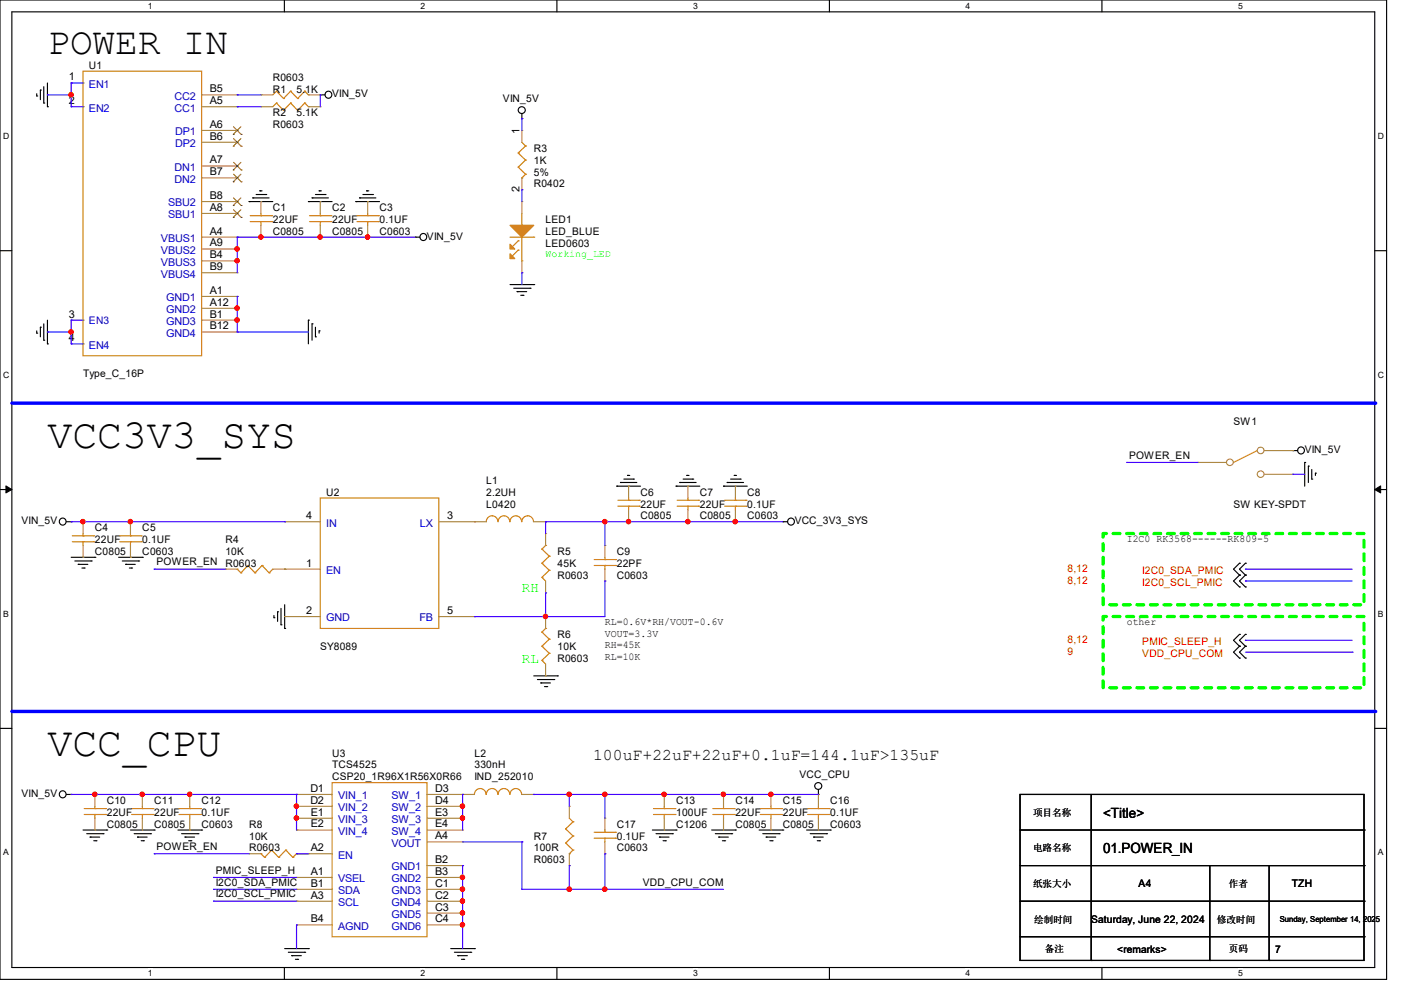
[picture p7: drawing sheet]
<svg xmlns="http://www.w3.org/2000/svg" width="210mm" height="148mm" viewBox="0 0 210 148" stroke-linecap="round" stroke-linejoin="round" font-family="sans-serif">
<path d="M0 0h207.9v146.9h-207.9zM1.8 1.8h204.3v143.3h-204.3z" fill="none" stroke="#000" stroke-width=".17"/>
<g fill="#fff">
<path d="M22.2 .2h.7v1.4h-.7z"/>
<path d="M22.2 145.2h.7v1.4h-.7z"/>
</g>
<path d="M42.6 0v1.8M42.6 145.1v1.8" fill="none" stroke="#000" stroke-width=".17"/>
<g fill="#fff">
<path d="M63 .2h.7v1.4h-.7z"/>
<path d="M63 145.2h.7v1.4h-.7z"/>
</g>
<path d="M83.5 0v1.8M83.5 145.1v1.8" fill="none" stroke="#000" stroke-width=".17"/>
<g fill="#fff">
<path d="M103.9 .2h.7v1.4h-.7z"/>
<path d="M103.9 145.2h.7v1.4h-.7z"/>
</g>
<path d="M124.3 0v1.8M124.3 145.1v1.8" fill="none" stroke="#000" stroke-width=".17"/>
<g fill="#fff">
<path d="M144.7 .2h.7v1.4h-.7z"/>
<path d="M144.7 145.2h.7v1.4h-.7z"/>
</g>
<path d="M165.2 0v1.8M165.2 145.1v1.8" fill="none" stroke="#000" stroke-width=".17"/>
<g fill="#fff">
<path d="M185.6 .2h.7v1.4h-.7z"/>
<path d="M185.6 145.2h.7v1.4h-.7z"/>
<path d="M.5 19.7h.9v1.4h-.9z"/>
<path d="M206.5 19.7h.9v1.4h-.9z"/>
<path d="M.5 55.5h.9v1.4h-.9z"/>
<path d="M206.5 55.5h.9v1.4h-.9z"/>
</g>
<path d="M0 37.6h1.8M206.1 37.6h1.8" fill="none" stroke="#000" stroke-width=".17"/>
<g fill="#fff">
<path d="M.5 91.3h.8v1.4h-.8z"/>
<path d="M206.5 91.3h.8v1.4h-.8z"/>
</g>
<path d="M0 73.4h1.8M206.1 73.4h1.8" fill="none" stroke="#000" stroke-width=".17"/>
<path d="M.9 72.9l.9 .5-.9 .5zM206.1 73.4l.9-.5v1z" fill="#000" stroke="#000" stroke-width=".15"/>
<g fill="#fff">
<path d="M.5 127.1h.8v1.4h-.8z"/>
<path d="M206.5 127.1h.8v1.4h-.8z"/>
</g>
<path d="M0 109.2h1.8M206.1 109.2h1.8" fill="none" stroke="#000" stroke-width=".17"/>
<path d="M1.8 106.7h204.3" fill="none" stroke="#00f" stroke-width=".51"/>
<circle cx="206.1" cy="106.7" r=".25" fill="#00f"/>
<path d="M1.8 60.5h204.3" fill="none" stroke="#00f" stroke-width=".51"/>
<circle cx="206.1" cy="60.5" r=".25" fill="#00f"/>
<path d="M165.4 80h39.1v10.7h-39.1zM165.4 92.5h39.1v10.6h-39.1z" fill="none" stroke="#0f0" stroke-width=".51" stroke-dasharray="1 1"/>
<g fill="none" stroke="#000" stroke-width=".17">
<path d="M5.5 14.4h.1M5.5 14.1v.3M6.1 13.5h.1M6.1 13.5v1.4M6.6 15.5h.1M6.6 13v2.5M7.1 16h.1M7.1 12.4v3.6M48 14.2h.1M48 14.2h.7M78.2 17.8h.1M78.2 17.1v.7"/>
<path d="M37.3 30.2h.1M37.3 30.2h3.6M37.9 29.7h.1M37.9 29.7h2.4M38.4 29.2h1.4M38.9 28.6h.1M38.9 28.6h.4M39.8 29.2h.1M46.2 30.2h.1M46.2 30.2h3.6M46.8 29.7h.1M46.8 29.7h2.4"/>
<path d="M47.3 29.2h1.4M47.8 28.6h.1M47.8 28.6h.4M48.7 29.2h.1M53.3 30.2h.1M53.3 30.2h3.6M53.9 29.7h.1M53.9 29.7h2.4M54.4 29.2h1.4M54.9 28.6h.1M54.9 28.6h.4M55.8 29.2h.1"/>
<path d="M62.2 35.6h.1M62.2 35.6h.7M5.5 50h.1M5.5 49.6v.4M6.1 49.1h.1M6.1 49.1v1.4M6.6 51h.1M6.6 48.6v2.4M7.1 51.6h.1M7.1 48v3.6M46.2 48h.1M46.2 48v3.6"/>
<path d="M46.8 48.6h.1M46.8 48.6v2.4M47.3 50.5h.1M47.3 49.1v1.4M47.8 49.6h.1M47.8 49.6v.4M76.5 42.7h3.5M77 43.2h2.5M77.5 43.7h.1M77.5 43.7h1.5M78.1 44.3h.3M78.4 44.3h.1"/>
<path d="M79.5 43.2h.1M80 42.7h.1M9.9 78.2h.8M10.7 78.2h.1M92.5 72.9h.1M92.5 72.9h3.5M93 72.3h.1M93 72.3h2.5M93.5 71.8h1.5M94.1 71.3h.1M94.1 71.3h.3M95 71.8h.1"/>
<path d="M101.3 72.9h.1M101.3 72.9h3.6M101.9 72.3h.1M101.9 72.3h2.5M102.4 71.8h1.4M103 71.3h.1M103 71.3h.3M103.8 71.8h.1M108.5 72.9h.1M108.5 72.9h3.5M109 72.3h.1M109 72.3h2.5"/>
<path d="M109.5 71.8h1.5M110.1 71.3h.1M110.1 71.3h.3M111 71.8h.1M117.3 78.2h.1M117.3 78.2h.8M193.8 67.6h.1M193.8 67.6h.7M195.6 69.3h.1M195.6 69.3v3.6M196.1 69.9h.1M196.1 69.9v2.4"/>
<path d="M196.6 71.8h.1M196.6 70.4v1.4M197.2 71h.1M197.2 71v.3M10.7 83.6h3.5M11.2 84.1h2.5M11.7 84.6h.1M11.7 84.6h1.5M12.3 85.2h.3M12.6 85.2h.1M13.7 84.1h.1M14.2 83.6h.1"/>
<path d="M17.8 83.6h3.5M18.3 84.1h2.5M18.8 84.6h.1M18.8 84.6h1.5M19.4 85.2h.3M19.7 85.2h.1M20.8 84.1h.1M21.3 83.6h.1M41.1 92.6h.1M41.1 92.3v.3M41.6 91.7h.1M41.6 91.7v1.5"/>
<path d="M42.1 93.7h.1M42.1 91.2v2.5M42.7 94.2h.1M42.7 90.7v3.5M185.8 95.1h.1M185.8 96.9h.1M185.8 84.5h.1M185.8 86.2h.1M185.8 88h.1M185.8 98.7h.1M185.8 95.1l-.9 .9 .9 .9M185.8 84.5l-.9 .8 .9 .9"/>
<path d="M185.8 86.2l-.9 .9 .9 .9M185.8 96.9l-.9 .9 .9 .9M186.7 95.1h.1M186.7 96.9h.1M186.7 84.5h.1M186.7 86.2h.1M186.7 88h.1M186.7 98.7h.1M186.7 95.1l-.9 .9 .9 .9M186.7 84.5l-.9 .8 .9 .9M186.7 86.2l-.9 .9 .9 .9M186.7 96.9l-.9 .9 .9 .9"/>
<path d="M9.9 119.1h.8M10.7 119.1h.1M80 101.3h3.6M80.6 101.9h2.4M81.1 102.4h.1M81.1 102.4h1.4M81.6 103h.4M82 103h.1M83 101.9h.1M83.6 101.3h.1M122.7 119.1h.1M122.7 118.4v.7"/>
<path d="M152.9 119.1h51.6v24.9h-51.6zM163.6 119.1v24.9M12.4 124.5h3.6M13 125h2.5M13.5 125.5h.1M13.5 125.5h1.4M14.1 126.1h.3M14.4 126.1h.1M15.5 125h.1M16 124.5h.1M19.6 124.5h3.5M20.1 125h2.5"/>
<path d="M20.6 125.5h.1M20.6 125.5h1.5M21.2 126.1h.3M21.5 126.1h.1M22.6 125h.1M23.1 124.5h.1M26.7 124.5h3.5M27.2 125h2.5M27.7 125.5h.1M27.7 125.5h1.5M28.3 126.1h.3M28.6 126.1h.1"/>
<path d="M29.7 125h.1M30.2 124.5h.1M97.8 124.5h3.5M98.3 125h2.5M98.8 125.5h.1M98.8 125.5h1.5M99.4 126.1h.3M99.7 126.1h.1M100.8 125h.1M101.3 124.5h.1M106.7 124.5h3.5M107.2 125h2.5"/>
<path d="M107.7 125.5h.1M107.7 125.5h1.5M108.3 126.1h.3M108.6 126.1h.1M109.7 125h.1M110.2 124.5h.1M113.8 124.5h3.5M114.3 125h2.5M114.9 125.5h.1M114.9 125.5h1.4M115.4 126.1h.3M115.7 126.1h.1"/>
<path d="M116.8 125h.1M117.3 124.5h.1M120.9 124.5h3.6M121.5 125h2.4M122 125.5h.1M122 125.5h1.4M122.5 126.1h.4M122.9 126.1h.1M123.9 125h.1M124.5 124.5h.1M152.9 124.5h51.6M152.9 135.1h51.6"/>
<path d="M152.9 129.8h51.6M181.4 129.8v14.2M190.2 129.8v14.2M204.5 135.1h.1M204.5 129.8h.1M204.5 124.5h.1M42.7 142.2h3.5M43.2 142.8h2.5M43.7 143.3h.1M43.7 143.3h1.5M44.3 143.8h.3M44.6 143.8h.1"/>
<path d="M45.7 142.8h.1M46.2 142.2h.1M67.6 142.2h3.5M68.1 142.8h2.5M68.6 143.3h.1M68.6 143.3h1.5M69.2 143.8h.3M69.5 143.8h.1M70.6 142.8h.1M71.1 142.2h.1M152.9 140.5h51.6M163.6 144h.1"/>
<path d="M181.4 144h.1M190.2 144h.1M204.5 140.5h.1"/>
<circle cx="49.2" cy="14.2" r=".52"/>
<circle cx="78.2" cy="16.5" r=".52"/>
<circle cx="63.4" cy="35.5" r=".52"/>
<circle cx="9.4" cy="78.2" r=".52"/>
<circle cx="118.6" cy="78.2" r=".52"/>
<circle cx="195" cy="67.5" r=".52"/>
<circle cx="9.4" cy="119.1" r=".52"/>
<circle cx="122.7" cy="117.9" r=".52"/>
</g>
<g fill="none" stroke="#cc8006" stroke-width=".17">
<path d="M12.4 10.7h17.8v42.6h-17.8zM41.4 15.5h.1M41.4 13.7h.1M41.4 15.5l-.5 .5M41.4 15.5l1.1 1.1M41.4 13.7l-.5 .5M41.4 13.7l1.1 1.1M42.5 16.6h.1M42.5 14.8h.1M43.6 15.5h.1M43.6 13.7h.1M43.6 15.5l-1.1 1.1"/>
<path d="M43.6 15.5l1 1.1M43.6 13.7l-1.1 1.1M43.6 13.7l1 1.1M44.6 16.6h.1M44.6 14.8h.1M45.7 15.5h.1M45.7 13.7h.1M45.7 15.5l-1.1 1.1M45.7 15.5l.5 .5M45.7 13.7l-1.1 1.1M45.7 13.7l.5 .5M46.2 16h.1"/>
<path d="M46.2 14.2h.1M37.5 33.2h3.2M37.5 32.3h3.2M39.1 32.3h.1M39.1 33.2h.1M39.1 32v.3M39.1 33.2v.6M40.7 33.2h.1M40.7 32.3h.1M46.4 33.2h3.2M46.4 32.3h3.2M48 32.3h.1"/>
<path d="M48 33.2h.1M48 32v.3M48 33.2v.6M49.6 33.2h.1M49.6 32.3h.1M76.5 35.6h3.5M77.7 22.9h.1M77.7 25.1h.1M77.7 36.1h.1M77.7 37.5h.1M77.7 22.9l1.1 1.1M77.7 25.1l1.1 1"/>
<path d="M77.7 36.1l-.9 .9M77.7 37.5l-.9 .9M78.2 26.7h.1M78.2 33.8h.1M78.2 39.1h.1M78.2 21.3l.6 .6M78.2 32v1.8M78.2 35.6v3.5M78.8 21.9h.1M78.8 24h.1M78.8 26.1h.1M78.8 21.9l-1.1 1"/>
<path d="M78.8 24l-1.1 1.1M78.8 26.1l-.6 .6M80 35.6h.1M48 74.7h17.8v19.5h-17.8zM74.6 78.2a.87 .87 0 0 0-.8-.9 .87 .87 0 0 0-.9 .9M76.4 78.2a.87 .87 0 0 0-.9-.9 .87 .87 0 0 0-.8 .9M78.2 78.2a.87 .87 0 0 0-.9-.9 .87 .87 0 0 0-.8 .9M80 78.2a.87 .87 0 0 0-.9-.9 .87 .87 0 0 0-.9 .9M92.6 75.9h3.2M92.6 75h3.2M94.2 75h.1M94.2 75.9h.1"/>
<path d="M94.2 74.7v.3M94.2 75.9v.6M95.8 75.9h.1M95.8 75h.1M101.5 75.9h3.2M101.5 75h3.2M103.1 75h.1M103.1 75.9h.1M103.1 74.7v.3M103.1 75.9v.6M104.7 75.9h.1M104.7 75h.1"/>
<path d="M108.6 75.9h3.2M108.6 75h3.2M110.2 75h.1M110.2 75.9h.1M110.2 74.7v.3M110.2 75.9v.6M111.8 75.9h.1M111.8 75h.1M188.5 67.6h.1M188.5 67.6l-3.6 1.7M10.8 81.2h3.3M10.8 80.3h3.3"/>
<path d="M12.4 80.3h.1M12.4 81.2h.1M12.4 80v.3M12.4 81.2v.6M14.1 81.2h.1M14.1 80.3h.1M17.9 81.2h3.3M17.9 80.3h3.3M19.6 80.3h.1M19.6 81.2h.1M19.6 80v.3M19.6 81.2v.6"/>
<path d="M21.2 81.2h.1M21.2 80.3h.1M35.6 85.3h.1M35.6 85.3l.5 .6M36.1 85.9h.1M37.2 84.8h.1M37.2 84.8l1 1.1M37.2 84.8l-1.1 1.1M38.2 85.9h.1M39.3 84.8h.1M39.3 84.8l1 1.1M39.3 84.8l-1.1 1.1"/>
<path d="M40.3 85.9h.1M40.9 85.3l-.6 .6M81.2 86.6h.1M81.2 84.5h.1M81.2 82.3h.1M81.2 99h.1M81.2 96.9h.1M81.2 94.8h.1M81.2 86.6l.6 .5M81.2 84.5l1.1 1M81.2 82.3l1.1 1.1M81.2 99l.6 .6"/>
<path d="M81.2 96.9l1.1 1.1M81.2 94.8l1.1 1M81.8 81.8h.1M81.8 94.2h.1M81.8 81.8l-.6 .5M81.8 94.2l-.6 .6M82.3 85.5h.1M82.3 83.4h.1M82.3 98h.1M82.3 95.8h.1M82.3 85.5l-1.1 1.1M82.3 83.4l-1.1 1.1"/>
<path d="M82.3 98l-1.1 1M82.3 95.8l-1.1 1.1M89.1 84.8h3.2M89.1 83.9h3.2M90.7 83.9h.1M90.7 84.8h.1M90.7 83.6v.3M90.7 84.8v.5M92.3 84.8h.1M92.3 83.9h.1M49.8 117.3h14.2v23.2h-14.2zM72.9 119.1a.87 .87 0 0 0-.9-.9 .87 .87 0 0 0-.9 .9"/>
<path d="M74.6 119.1a.87 .87 0 0 0-.8-.9 .87 .87 0 0 0-.9 .9M76.4 119.1a.87 .87 0 0 0-.9-.9 .87 .87 0 0 0-.8 .9M78.2 119.1a.87 .87 0 0 0-.9-.9 .87 .87 0 0 0-.8 .9M12.6 122.1h3.2M12.6 121.2h3.2M14.2 121.2h.1M14.2 122.1h.1M14.2 120.9v.3M14.2 122.1v.6M15.8 122.1h.1M15.8 121.2h.1M19.7 122.1h3.2"/>
<path d="M19.7 121.2h3.2M21.3 121.2h.1M21.3 122.1h.1M21.3 120.9v.3M21.3 122.1v.6M22.9 122.1h.1M22.9 121.2h.1M26.8 122.1h3.3M26.8 121.2h3.3M28.4 121.2h.1M28.4 122.1h.1M28.4 120.9v.3"/>
<path d="M28.4 122.1v.6M30.1 122.1h.1M30.1 121.2h.1M39.1 128h.1M39.1 128l.6 .6M39.7 128.6h.1M40.7 127.5h.1M40.7 127.5l1.1 1.1M40.7 127.5l-1 1.1M41.8 128.6h.1M42.8 127.5h.1M42.8 127.5l1.1 1.1"/>
<path d="M42.8 127.5l-1 1.1M43.9 128.6h.1M44.4 128l-.5 .6M84.8 124.3h.1M84.8 126.4h.1M84.8 124.3l1.1 1M84.8 126.4l1.1 1.1M85.3 128h.1M85.3 122.7l.6 .5M85.9 123.2h.1M85.9 125.3h.1M85.9 127.5h.1"/>
<path d="M85.9 123.2l-1.1 1.1M85.9 125.3l-1.1 1.1M85.9 127.5l-.6 .5M98 122.1h3.2M98 121.2h3.2M99.6 121.2h.1M99.6 122.1h.1M99.6 120.9v.3M99.6 122.1v.6M101.2 122.1h.1M101.2 121.2h.1M114 122.1h3.2"/>
<path d="M114 121.2h3.2M115.6 121.2h.1M115.6 122.1h.1M115.6 120.9v.3M115.6 122.1v.6M117.2 122.1h.1M117.2 121.2h.1M121.1 122.1h3.2M121.1 121.2h3.2M122.7 121.2h.1M122.7 122.1h.1M122.7 120.9v.3"/>
<path d="M122.7 122.1v.6M124.3 122.1h.1M124.3 121.2h.1"/>
</g>
<g fill="none" stroke="#a84" stroke-width=".17">
<path d="M12.4 12.4h.1M12.4 16h.1M30.2 16h5.4M30.2 19.6h5.4M30.2 14.2h5.4M35.6 16h.1M35.6 19.6h.1M35.6 14.2h.1M39.1 16h.1M39.1 14.2h.1M39.1 16h1.8M39.1 14.2h1.8"/>
<path d="M46.2 16h1.8M46.2 14.2h1.8M48 16h.1M48 14.2h.1M78.2 19.6h.1M78.2 19.6v1.7M30.2 35.6h5.4M30.2 24.9h5.4M30.2 32h5.4M30.2 37.3h5.4M30.2 39.1h5.4M30.2 21.3h5.4"/>
<path d="M30.2 26.7h5.4M30.2 30.2h5.4M35.6 35.6h.1M35.6 24.9h.1M35.6 32h.1M35.6 37.3h.1M35.6 39.1h.1M35.6 21.3h.1M35.6 26.7h.1M35.6 30.2h.1M39.1 30.2h.1M39.1 35.6h.1"/>
<path d="M39.1 30.2v1.8M39.1 33.8v1.8M48 30.2h.1M48 35.6h.1M48 30.2v1.8M48 33.8v1.8M78.2 28.4h.1M78.2 30.2h.1M78.2 26.7v1.7M78.2 30.2v1.8M78.2 39.1v1.8M12.4 48h.1"/>
<path d="M12.4 51.6h.1M30.2 44.4h5.4M30.2 46.2h5.4M30.2 48h5.4M30.2 40.9h5.4M30.2 49.8h5.4M35.6 44.4h.1M35.6 46.2h.1M35.6 48h.1M35.6 40.9h.1M35.6 49.8h.1M78.2 40.9h.1"/>
<path d="M12.4 78.2h.1M12.4 78.2v1.8M19.6 78.2h.1M19.6 78.2v1.8M42.7 78.2h.1M42.7 78.2h5.3M65.8 78.2h7.1M71.1 78.2h.1M80 78.2h1.8M81.8 78.2h.1M94.2 72.9h.1M94.2 78.2h.1"/>
<path d="M94.2 72.9v1.8M94.2 76.5v1.7M103.1 72.9h.1M103.1 78.2h.1M103.1 72.9v1.8M103.1 76.5v1.7M110.2 72.9h.1M110.2 78.2h.1M110.2 72.9v1.8M110.2 76.5v1.7M12.4 83.6h.1M12.4 81.8v1.8"/>
<path d="M19.6 83.6h.1M19.6 81.8v1.8M33.8 85.3h.1M33.8 85.3h1.8M40.9 85.3h7.1M42.7 85.3h.1M42.7 92.5h.1M42.7 92.5h5.3M65.8 92.5h5.3M71.1 92.5h.1M81.8 88.9h.1M81.8 80h.1"/>
<path d="M81.8 92.5h.1M81.8 80v1.8M81.8 87.1v1.8M81.8 92.5v1.7M81.8 99.6v1.7M90.7 81.8h.1M90.7 87.1h.1M90.7 81.8v1.8M90.7 85.3v1.8M14.2 119.1h.1M14.2 119.1v1.8M21.3 119.1h.1"/>
<path d="M21.3 119.1v1.8M28.4 119.1h.1M28.4 119.1v1.8M44.4 119.1h.1M44.4 119.1h5.4M64 119.1h7.1M69.3 119.1h.1M78.2 119.1h1.8M80 119.1h.1M81.8 101.3h.1M99.6 119.1h.1M99.6 119.1v1.8"/>
<path d="M115.6 119.1h.1M115.6 119.1v1.8M122.7 119.1h.1M122.7 119.1v1.8M14.2 124.5h.1M14.2 122.7v1.8M21.3 124.5h.1M21.3 122.7v1.8M28.4 124.5h.1M28.4 122.7v1.8M37.3 128h.1M37.3 128h1.8"/>
<path d="M44.4 120.9h.1M44.4 122.7h.1M44.4 124.5h.1M44.4 131.6h.1M44.4 128h.1M44.4 133.3h.1M44.4 138.7h.1M44.4 135.1h.1M44.4 120.9h5.4M44.4 122.7h5.4M44.4 124.5h5.4M44.4 131.6h5.4"/>
<path d="M44.4 133.3h5.4M44.4 135.1h5.4M44.4 138.7h5.4M44.4 128h5.4M46.2 128h.1M64 120.9h5.3M64 122.7h5.3M64 124.5h5.3M64 129.8h5.3M64 131.6h5.3M64 133.3h5.3M64 135.1h5.3"/>
<path d="M64 136.9h5.3M64 138.7h5.3M64 126.2h5.3M69.3 120.9h.1M69.3 122.7h.1M69.3 124.5h.1M69.3 129.8h.1M69.3 131.6h.1M69.3 133.3h.1M69.3 135.1h.1M69.3 136.9h.1M69.3 138.7h.1"/>
<path d="M69.3 126.2h.1M85.3 120.9h.1M85.3 129.8h.1M85.3 120.9v1.8M85.3 128v1.8M99.6 124.5h.1M99.6 122.7v1.8M115.6 124.5h.1M115.6 122.7v1.8M122.7 124.5h.1M122.7 122.7v1.8"/>
</g>
<g fill="none" stroke="#804000" stroke-width=".15">
<path d="M35 19l1.2 1.2M36.1 19l-1.1 1.2M35 20.2h.1M35 25.5h.1M35 32.6h.1M35 21.9h.1M35 27.3h.1M35 30.8h.1M35 24.3l1.2 1.2M35 31.5l1.2 1.1M35 20.8l1.2 1.1M35 26.1l1.2 1.2"/>
<path d="M35 29.7l1.2 1.1M36.1 24.3l-1.1 1.2M36.1 31.5l-1.1 1.1M36.1 20.8l-1.1 1.1M36.1 26.1l-1.1 1.2M36.1 29.7l-1.1 1.1M36.2 20.2h.1M36.2 25.5h.1M36.2 32.6h.1M36.2 21.9h.1M36.2 27.3h.1M36.2 30.8h.1"/>
</g>
<g fill="#cc8006" stroke="#cc8006" stroke-width=".17">
<path d="M76.5 33.8h3.5l-1.8 1.8z"/>
<path d="M76.5 36.6l.7 .7h-.7z"/>
<path d="M76.5 38.1l.7 .7h-.7z"/>
</g>
<circle cx="184.4" cy="69.3" r=".5" fill="#fff" stroke="#a84" stroke-width=".17"/>
<path d="M179.6 69.3h.1M179.6 69.3h4.3" fill="none" stroke="#a84" stroke-width=".17"/>
<circle cx="189" cy="67.5" r=".5" fill="#fff" stroke="#a84" stroke-width=".17"/>
<path d="M189.5 67.6h4.3M193.8 67.6h.1" fill="none" stroke="#a84" stroke-width=".17"/>
<circle cx="189" cy="71.1" r=".5" fill="#fff" stroke="#a84" stroke-width=".17"/>
<g fill="none" stroke="#a84" stroke-width=".17">
<path d="M55.1 30.2h.1M55.1 35.6h.1M55.1 30.2v1.8M55.1 33.8v1.8M189.5 71.1h4.3M193.8 71.1h.1M108.5 119.1h.1M108.5 119.1v1.8M90.7 122.7h.1M90.7 128h.1M90.7 122.7v1.8M90.7 126.2v1.8"/>
<path d="M108.5 124.5h.1M108.5 122.7v1.8"/>
</g>
<g fill="none" stroke="#cc8006" stroke-width=".17">
<path d="M53.5 33.2h3.2M53.5 32.3h3.2M55.1 32.3h.1M55.1 33.2h.1M55.1 32v.3M55.1 33.2v.6M56.7 33.2h.1M56.7 32.3h.1M89.1 125.7h3.2M89.1 124.8h3.2M90.7 124.8h.1M90.7 125.7h.1"/>
<path d="M90.7 124.5v.3M90.7 125.7v.5M92.3 125.7h.1M92.3 124.8h.1M106.8 122.1h3.3M106.8 121.2h3.3M108.5 121.2h.1M108.5 122.1h.1M108.5 120.9v.3M108.5 122.1v.6M110.1 122.1h.1M110.1 121.2h.1"/>
</g>
<g fill="none" stroke="#4200ff" stroke-width=".17">
<path d="M7.1 14.2h.1M7.1 14.2h3.6M10.7 12.4h.1M10.7 16h.1M10.7 14.2h.1M10.7 12.4h1.7M10.7 12.4v3.6M10.7 16h1.7M35.6 14.2h.1M35.6 16h.1M35.6 16h3.5M35.6 14.2h3.5"/>
<path d="M48 14.2h.1M48 14.2v1.8M78.2 17.8h.1M78.2 17.8v1.8M35.6 35.6h.1M35.6 37.3h.1M35.6 39.1h.1M35.6 35.6v5.3M35.6 35.6h26.6M39.1 35.6h.1M48 35.6h.1M55.1 35.6h.1"/>
<path d="M78.2 28.4h.1M78.2 28.4v1.8M7.1 49.8h.1M7.1 49.8h3.6M10.7 48h.1M10.7 51.6h.1M10.7 49.8h.1M10.7 48v3.6M10.7 48h1.7M10.7 51.6h1.7M35.6 44.4h.1M35.6 49.8h.1"/>
<path d="M35.6 46.2h.1M35.6 48h.1M35.6 44.4v5.4M35.6 49.8h10.6M78.2 40.9h.1M78.2 40.9v1.8M10.7 78.2h.1M10.7 78.2h32M12.4 78.2h.1M42.7 78.2h.1M81.8 78.2h.1M81.8 78.2h35.5"/>
<path d="M81.8 78.2v1.8M90.7 78.2h.1M90.7 78.2v3.6M94.2 78.2h.1M103.1 78.2h.1M110.2 78.2h.1M168.9 69.3h.1M168.9 69.3h10.7M193.8 71.1h.1M193.8 71.1h1.8M23.1 85.3h.1M23.1 85.3h10.7"/>
<path d="M71.1 92.5h.1M81.8 88.9h.1M81.8 92.5h.1M81.8 88.9v3.6M90.7 87.1h.1M90.7 87.1v5.4h-19.6M186.7 96h.1M186.7 85.3h.1M186.7 87.1h.1M186.7 85.3h16M186.7 96h16M186.7 87.1h16"/>
<path d="M186.7 97.8h16M202.7 97.8h.1M10.7 119.1h.1M10.7 119.1h33.7M14.2 119.1h.1M21.3 119.1h.1M44.4 119.1h.1M44.4 119.1v5.4M69.3 119.1h.1M69.3 119.1v5.4M80 119.1h.1M80 119.1h42.7"/>
<path d="M85.3 119.1h.1M85.3 119.1v1.8M90.7 119.1h.1M90.7 119.1v3.6M99.6 119.1h.1M108.5 119.1h.1M115.6 119.1h.1M23.1 128h.1M23.1 128h14.2M32 131.6h.1M32 133.3h.1M32 135.1h.1"/>
<path d="M32 133.3h12.4M32 131.6h12.4M32 135.1h12.4M44.4 120.9h.1M44.4 122.7h.1M44.4 128h.1M44.4 138.7h.1M44.4 138.7v3.5M44.4 128h1.8M69.3 120.9h.1M69.3 122.7h.1M69.3 129.8h.1"/>
<path d="M69.3 131.6h.1M69.3 133.3h.1M69.3 135.1h.1M69.3 136.9h.1M69.3 138.7h.1M69.3 129.8v12.4M69.3 126.2h8.9M78.2 126.2h.1M78.2 133.3h.1M78.2 133.3h30.3M78.2 126.2v7.1M85.3 129.8h.1"/>
<path d="M85.3 133.3h.1M85.3 129.8v3.5M90.7 128h.1M90.7 133.3h.1M90.7 128v5.3"/>
</g>
<g fill="#f00" stroke="#f00" stroke-width=".17">
<circle cx="35.5" cy="48" r=".32"/>
<circle cx="35.5" cy="46.2" r=".32"/>
<circle cx="10.6" cy="49.8" r=".32"/>
<circle cx="10.6" cy="14.2" r=".32"/>
<circle cx="35.5" cy="39.1" r=".32"/>
<circle cx="35.5" cy="37.3" r=".32"/>
<circle cx="39.1" cy="35.5" r=".32"/>
<circle cx="55.1" cy="35.5" r=".32"/>
<circle cx="48" cy="35.5" r=".32"/>
<circle cx="12.4" cy="78.2" r=".32"/>
<circle cx="19.5" cy="78.2" r=".32"/>
<circle cx="81.8" cy="92.4" r=".32"/>
<circle cx="90.7" cy="78.2" r=".32"/>
<circle cx="94.2" cy="78.2" r=".32"/>
<circle cx="110.2" cy="78.2" r=".32"/>
<circle cx="103.1" cy="78.2" r=".32"/>
<circle cx="44.4" cy="122.7" r=".32"/>
<circle cx="44.4" cy="120.9" r=".32"/>
<circle cx="69.3" cy="120.9" r=".32"/>
<circle cx="69.3" cy="122.7" r=".32"/>
<circle cx="69.3" cy="131.6" r=".32"/>
<circle cx="69.3" cy="133.3" r=".32"/>
<circle cx="69.3" cy="135.1" r=".32"/>
<circle cx="69.3" cy="136.9" r=".32"/>
<circle cx="14.2" cy="119.1" r=".32"/>
<circle cx="28.4" cy="119.1" r=".32"/>
<circle cx="21.3" cy="119.1" r=".32"/>
<circle cx="69.3" cy="138.7" r=".32"/>
<circle cx="108.4" cy="119.1" r=".32"/>
<circle cx="99.5" cy="119.1" r=".32"/>
<circle cx="115.5" cy="119.1" r=".32"/>
<circle cx="90.7" cy="133.3" r=".32"/>
<circle cx="85.3" cy="133.3" r=".32"/>
<circle cx="85.3" cy="119.1" r=".32"/>
<circle cx="90.7" cy="119.1" r=".32"/>
</g>
<g font-size="6.2">
<text x="7.1" y="67.1">VCC3V3_SYS</text>
<text x="7.1" y="113.4">VCC_CPU</text>
</g>
<text font-size="5.7" x="7.1" y="8.1">POWER IN</text>
<text font-size="2.5" x="88.9" y="114">100uF+22uF+22uF+0.1uF=144.1uF&gt;135uF</text>
<g font-size="2.1" fill="#0f0">
<text x="78.2" y="88.8">RH</text>
<text x="78.2" y="99.4">RL</text>
</g>
<g font-size="2.1">
<text x="165.4" y="122.7">&lt;Title&gt;</text>
<text x="165.4" y="127.8">01.POWER_IN</text>
</g>
<g font-size="1.6">
<text x="13.3" y="10.3">U1</text>
<text x="10.3" y="12.1">1</text>
<text x="10.3" y="15.6">2</text>
<text x="31.5" y="15.6">A5</text>
<text x="31.5" y="13.8">B5</text>
<text x="40.9" y="17.4">R2</text>
<text x="40.9" y="13.9">R1</text>
<text x="40.9" y="12.1">R0603</text>
<text x="44.5" y="17.4">5.1K</text>
<text x="44.5" y="13.9">5.1K</text>
<text x="49.8" y="14.6">VIN_5V</text>
<text x="75.4" y="15.3">VIN_5V</text>
<text x="31.5" y="19.2">A6</text>
<text x="31.5" y="21">B6</text>
<text x="40.9" y="19.2">R0603</text>
<text x="77.9" y="20.1" transform="rotate(-90 77.9 20.1)">1</text>
<text x="80" y="22.8">R3</text>
<text x="31.5" y="24.5">A7</text>
<text x="31.5" y="26.3">B7</text>
<text x="31.5" y="29.8">B8</text>
<text x="77.9" y="28.8" transform="rotate(-90 77.9 28.8)">2</text>
<text x="80" y="24.6">1K</text>
<text x="80" y="28.1">R0402</text>
<text x="80" y="26.3">5%</text>
<text x="31.5" y="35.2">A4</text>
<text x="31.5" y="31.6">A8</text>
<text x="40.9" y="31.7">C1</text>
<text x="40.9" y="33.4">22UF</text>
<text x="40.9" y="35.2">C0805</text>
<text x="49.8" y="31.7">C2</text>
<text x="49.8" y="33.4">22UF</text>
<text x="49.8" y="35.2">C0805</text>
<text x="56.9" y="31.7">C3</text>
<text x="56.9" y="33.4">0.1UF</text>
<text x="56.9" y="35.2">C0603</text>
<text x="64" y="35.9">VIN_5V</text>
<text x="81.8" y="33.4">LED1</text>
<text x="81.8" y="35.2">LED_BLUE</text>
<text x="31.5" y="37">A9</text>
<text x="31.5" y="38.7">B4</text>
<text x="31.5" y="40.5">B9</text>
<text x="81.8" y="37">LED0603</text>
<text x="10.3" y="47.6">3</text>
<text x="31.5" y="44.1">A1</text>
<text x="31.5" y="45.8">A12</text>
<text x="31.5" y="47.6">B1</text>
<text x="10.3" y="51.2">4</text>
<text x="31.5" y="49.4">B12</text>
<text x="12.4" y="56.6">Type_C_16P</text>
<text x="184.9" y="63.7">SW1</text>
<text x="169.2" y="68.8">POWER_EN</text>
<text x="195.6" y="67.9">VIN_5V</text>
<text x="45.9" y="77.9">4</text>
<text x="48.9" y="74.3">U2</text>
<text x="67" y="77.9">3</text>
<text x="72.9" y="72.6">L1</text>
<text x="72.9" y="74.3">2.2UH</text>
<text x="72.9" y="76.1">L0420</text>
<text x="96" y="74.3">C6</text>
<text x="96" y="76.1">22UF</text>
<text x="96" y="77.9">C0805</text>
<text x="104.9" y="74.3">C7</text>
<text x="104.9" y="76.1">22UF</text>
<text x="104.9" y="77.9">C0805</text>
<text x="112" y="74.3">C8</text>
<text x="112" y="76.1">0.1UF</text>
<text x="112" y="77.9">C0603</text>
<text x="184.9" y="76.1">SW KEY-SPDT</text>
<text x="3.2" y="78.6">VIN_5V</text>
<text x="14.2" y="79.7">C4</text>
<text x="14.2" y="81.4">22UF</text>
<text x="14.2" y="83.2">C0805</text>
<text x="21.3" y="79.7">C5</text>
<text x="21.3" y="81.4">0.1UF</text>
<text x="21.3" y="83.2">C0603</text>
<text x="33.8" y="81.4">R4</text>
<text x="33.8" y="83.2">10K</text>
<text x="83.6" y="83.2">R5</text>
<text x="92.5" y="83.2">C9</text>
<text x="119.1" y="78.6">VCC_3V3_SYS</text>
<text x="168.9" y="81.2">I2C0 RK3568------RK809-5</text>
<text x="23.5" y="84.8">POWER_EN</text>
<text x="33.8" y="85">R0603</text>
<text x="45.9" y="85">1</text>
<text x="83.6" y="85">45K</text>
<text x="83.6" y="86.8">R0603</text>
<text x="92.5" y="85">22PF</text>
<text x="92.5" y="86.8">C0603</text>
<text x="45.9" y="92.1">2</text>
<text x="67" y="92.1">5</text>
<text x="83.6" y="95.7">R6</text>
<text x="90.7" y="93.7">RL=0.6V*RH/VOUT-0.6V</text>
<text x="90.7" y="95.5">VOUT=3.3V</text>
<text x="168.9" y="93.7">other</text>
<text x="48" y="97.4">SY8089</text>
<text x="83.6" y="97.4">10K</text>
<text x="83.6" y="99.2">R0603</text>
<text x="90.7" y="99">RL=10K</text>
<text x="90.7" y="97.2">RH=45K</text>
<text x="49.8" y="113.5">U3</text>
<text x="71.1" y="113.5">L2</text>
<text x="3.2" y="119.5">VIN_5V</text>
<text x="46.5" y="118.7">D1</text>
<text x="49.8" y="115.2">TCS4525</text>
<text x="49.8" y="117">CSP20_1R96X1R56X0R66</text>
<text x="65.2" y="118.7">D3</text>
<text x="71.1" y="115.2">330nH</text>
<text x="71.1" y="117">IND_252010</text>
<text x="119.8" y="116.7">VCC_CPU</text>
<text x="16" y="120.6">C10</text>
<text x="16" y="122.3">22UF</text>
<text x="16" y="124.1">C0805</text>
<text x="23.1" y="120.6">C11</text>
<text x="23.1" y="122.3">22UF</text>
<text x="23.1" y="124.1">C0805</text>
<text x="30.2" y="120.6">C12</text>
<text x="30.2" y="122.3">0.1UF</text>
<text x="30.2" y="124.1">C0603</text>
<text x="37.3" y="124.1">R8</text>
<text x="37.3" y="125.9">10K</text>
<text x="46.5" y="120.5">D2</text>
<text x="46.6" y="122.3">E1</text>
<text x="46.6" y="124.1">E2</text>
<text x="65.2" y="120.5">D4</text>
<text x="65.2" y="122.3">E3</text>
<text x="65.2" y="124.1">E4</text>
<text x="65.2" y="125.9">A4</text>
<text x="80" y="125.9">R7</text>
<text x="92.5" y="124.1">C17</text>
<text x="92.5" y="125.9">0.1UF</text>
<text x="101.3" y="120.6">C13</text>
<text x="101.3" y="122.3">100UF</text>
<text x="101.3" y="124.1">C1206</text>
<text x="110.2" y="120.6">C14</text>
<text x="110.2" y="122.3">22UF</text>
<text x="110.2" y="124.1">C0805</text>
<text x="117.3" y="120.6">C15</text>
<text x="117.3" y="122.3">22UF</text>
<text x="117.3" y="124.1">C0805</text>
<text x="124.5" y="120.6">C16</text>
<text x="124.5" y="122.3">0.1UF</text>
<text x="124.5" y="124.1">C0603</text>
<text x="23.5" y="127.5">POWER_EN</text>
<text x="32.3" y="131">PMIC_SLEEP_H</text>
<text x="37.3" y="127.7">R0603</text>
<text x="46.6" y="131.2">A1</text>
<text x="46.6" y="127.6">A2</text>
<text x="65.2" y="129.4">B2</text>
<text x="65.2" y="131.2">B3</text>
<text x="80" y="127.7">100R</text>
<text x="80" y="129.5">R0603</text>
<text x="92.5" y="127.7">C0603</text>
<text x="32.3" y="132.8">I2C0_SDA_PMIC</text>
<text x="32.3" y="134.6">I2C0_SCL_PMIC</text>
<text x="46.6" y="133">B1</text>
<text x="46.6" y="134.7">A3</text>
<text x="65.2" y="133">C1</text>
<text x="65.2" y="134.7">C2</text>
<text x="65.2" y="136.5">C3</text>
<text x="96.3" y="132.8">VDD_CPU_COM</text>
<text x="170.7" y="133">A4</text>
<text x="193.6" y="133">TZH</text>
<text x="46.6" y="138.3">B4</text>
<text x="65.2" y="138.3">C4</text>
<text x="163.6" y="138.3">Saturday, June 22, 2024</text>
<text x="167.5" y="143">&lt;remarks&gt;</text>
<text x="191.1" y="143">7</text>
</g>
<g font-size="1.6" fill="#00c">
<text x="13.3" y="13.2">EN1</text>
<text x="13.3" y="16.7">EN2</text>
<text x="26.2" y="16.7">CC1</text>
<text x="26.2" y="14.9">CC2</text>
<text x="26.2" y="20.3">DP1</text>
<text x="26.2" y="22.1">DP2</text>
<text x="26.2" y="25.6">DN1</text>
<text x="26.2" y="27.4">DN2</text>
<text x="25.2" y="32.7">SBU1</text>
<text x="25.2" y="30.9">SBU2</text>
<text x="24.1" y="36.3">VBUS1</text>
<text x="24.1" y="38.1">VBUS2</text>
<text x="24.1" y="39.8">VBUS3</text>
<text x="24.1" y="41.6">VBUS4</text>
<text x="24.9" y="45.2">GND1</text>
<text x="24.9" y="46.9">GND2</text>
<text x="13.3" y="52.3">EN4</text>
<text x="13.3" y="48.6">EN3</text>
<text x="24.9" y="48.7">GND3</text>
<text x="24.9" y="50.5">GND4</text>
<text x="48.9" y="79">IN</text>
<text x="62.9" y="79">LX</text>
<text x="48.9" y="86.1">EN</text>
<text x="48.9" y="93.2">GND</text>
<text x="62.9" y="93.2">FB</text>
<text x="50.7" y="119.8">VIN_1</text>
<text x="58.7" y="119.8">SW_1</text>
<text x="50.7" y="121.6">VIN_2</text>
<text x="50.7" y="123.4">VIN_3</text>
<text x="50.7" y="125.2">VIN_4</text>
<text x="58.7" y="121.6">SW_2</text>
<text x="58.7" y="123.4">SW_3</text>
<text x="58.7" y="125.2">SW_4</text>
<text x="50.7" y="128.7">EN</text>
<text x="58.7" y="130.5">GND1</text>
<text x="58.7" y="127">VOUT</text>
<text x="50.7" y="132.3">VSEL</text>
<text x="50.7" y="134.1">SDA</text>
<text x="50.7" y="135.8">SCL</text>
<text x="58.7" y="132.3">GND2</text>
<text x="58.7" y="134.1">GND3</text>
<text x="58.7" y="135.8">GND4</text>
<text x="58.7" y="137.6">GND5</text>
<text x="50.7" y="139.4">AGND</text>
<text x="58.7" y="139.4">GND6</text>
</g>
<text font-size="1.6" fill="#0f0" x="81.8" y="38.6">Working_LED</text>
<g font-size="1.6" fill="#f00">
<text x="160" y="85.7">8,12</text>
<text x="160" y="87.5">8,12</text>
<text x="171.2" y="86.1">I2C0_SDA_PMIC</text>
<text x="171.2" y="87.8">I2C0_SCL_PMIC</text>
<text x="160" y="96.4">8,12</text>
<text x="160" y="98.2">9</text>
<text x="171.2" y="96.7">PMIC_SLEEP_H</text>
<text x="171.2" y="98.5">VDD_CPU_COM</text>
</g>
<g font-size="1.4">
<text x="154.9" y="122.3">项目名称</text>
<text x="154.9" y="127.7">电路名称</text>
<text x="154.9" y="133">纸张大小</text>
<text x="184.2" y="133">作者</text>
<text x="155" y="138.3">绘制时间</text>
<text x="156.6" y="142.8">备注</text>
<text x="182.4" y="138.3">修改时间</text>
<text x="184.2" y="142.8">页码</text>
</g>
<g font-size="1.3">
<text x="22.2" y="1.3">1</text>
<text x="63" y="1.3">2</text>
<text x="103.9" y="1.3">3</text>
<text x="144.7" y="1.3">4</text>
<text x="185.6" y="1.3">5</text>
<text x=".5" y="20.8">D</text>
<text x="206.5" y="20.8">D</text>
<text x=".5" y="56.6">C</text>
<text x="206.5" y="56.6">C</text>
<text x=".5" y="92.5">B</text>
<text x="206.5" y="92.5">B</text>
<text x=".5" y="128.3">A</text>
<text x="206.5" y="128.3">A</text>
<text x="22.2" y="146.4">1</text>
<text x="63" y="146.4">2</text>
<text x="103.9" y="146.4">3</text>
<text x="144.7" y="146.4">4</text>
<text x="185.6" y="146.4">5</text>
</g>
<text font-size="1.2" x="191.9" y="138.2">Sunday, September 14, 2025</text>
</svg>
